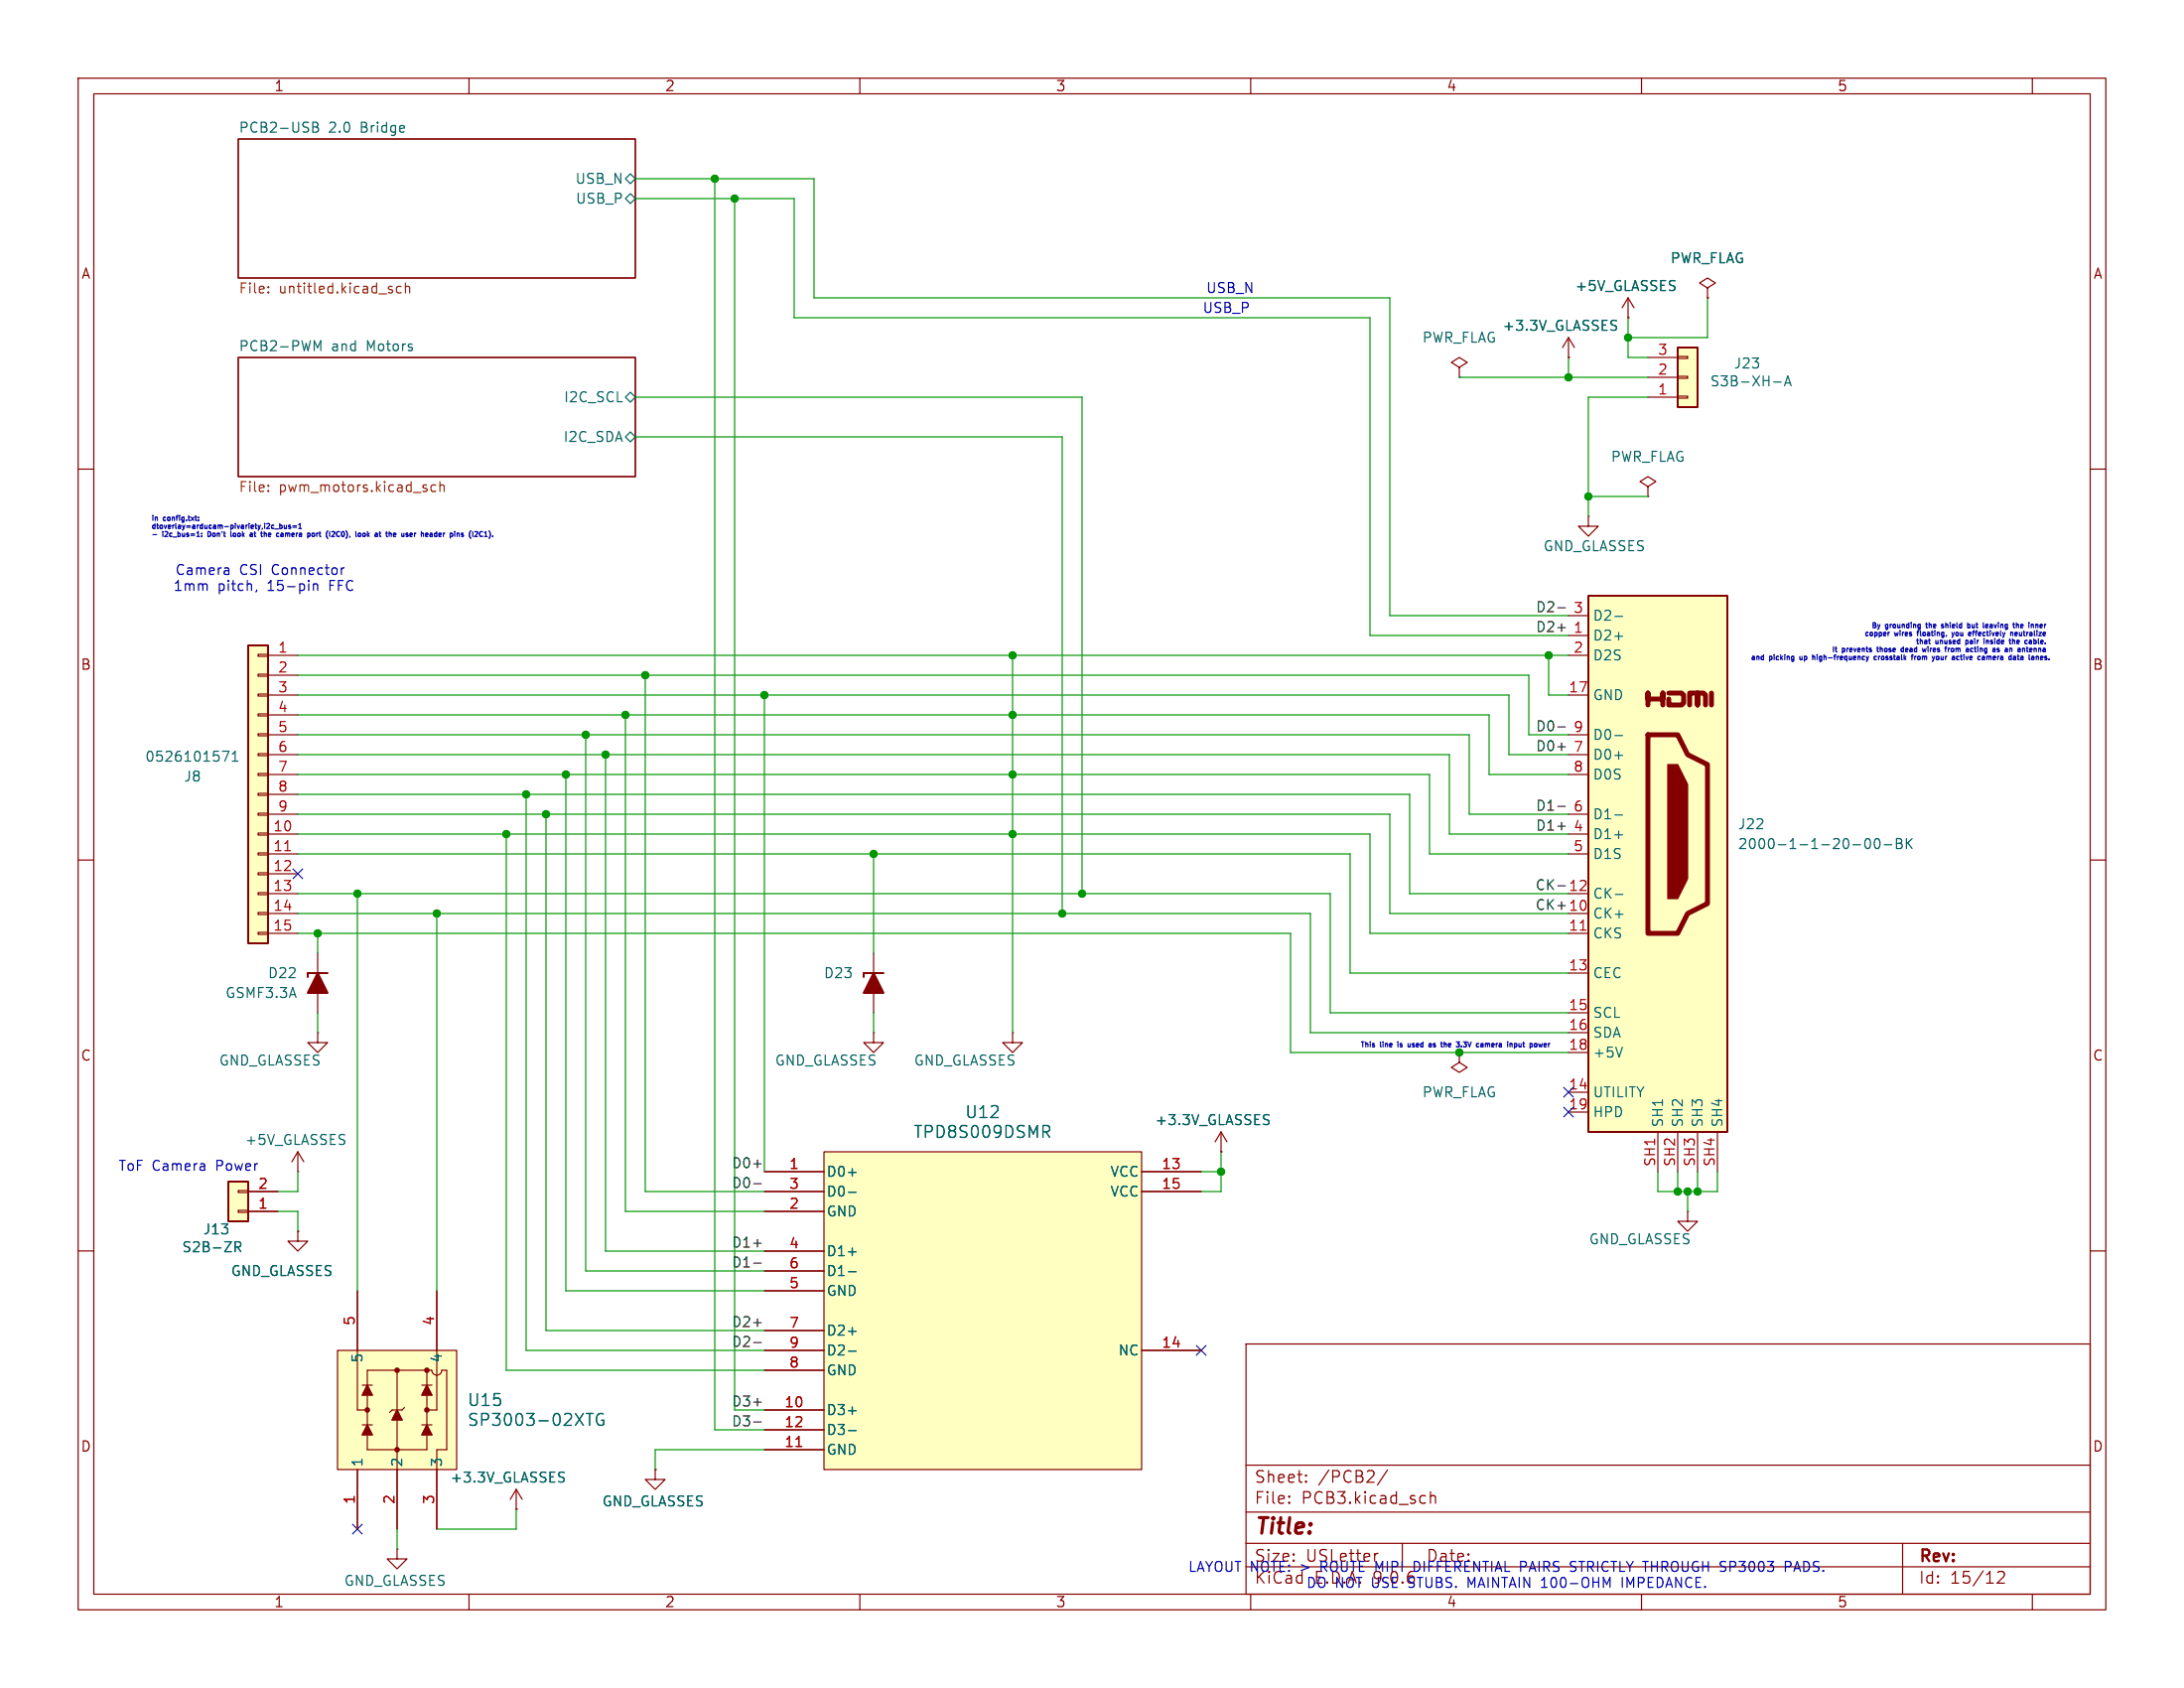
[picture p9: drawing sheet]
<svg xmlns="http://www.w3.org/2000/svg" width="279mm" height="216mm" viewBox="0 0 279 216" stroke-linecap="round" stroke-linejoin="round" font-family="sans-serif">
<g fill="none" stroke="#840000" stroke-width=".15">
<path d="M10 10h259.4v195.9h-259.4zM12 12h255.4v191.9h-255.4zM30.5 17.8h50.8v17.8h-50.8zM60 10v2M110 10v2M160 10v2M210 10v2M260 10v2M30.5 45.7h50.8v15.3h-50.8zM10 60h2M267.4 60h2M10 110h2"/>
<path d="M267.4 110h2M40.6 121.9v7.6M186.7 134.6v1.3l1 .6-1 .7-1-.7 1-.6M186.7 134.6h.1M10 160h2M159.4 171.9h108v32h-108zM267.4 160h2M83.8 188v1.2h1.3l-1.3 1.3-1.3-1.3h1.3M83.8 188h.1M159.4 197.4h108M159.4 193.4h108M159.4 187.4h108"/>
<path d="M164.9 192.1l.1 .1-.1 .1M164.9 192.1v.1v.1M164.9 191.4v.1M164.9 192.1v.2M164.9 191.4h.1l-.1 .1M167.1 189.4v.1v.1M167.1 189.4l-.1 .1 .1 .1M167.1 188.7v.1M167.1 189.4v.2M167.1 188.7h-.1l.1 .1M176.3 198.7l-.3 .1M177.5 188l-1.3 1.9"/>
<path d="M179.4 197.4v3M183 190.8v1.5M183 191.4a.37 .37 0 0 1 .6 .1v.8M243.4 197.4v6.5M60 203.9v2M110 203.9v2M159.4 200.4h108M160 203.9v2M210 203.9v2M255.6 201.1l.2-.1h.3a.41 .41 0 0 1 .3 .6l-.9 .9h.9M260 203.9v2"/>
</g>
<path d="M40 15.6h.4l.2 .2 .1 .2-.3 .2a.34 .34 0 0 1 .4 .3 .34 .34 0 0 1-.3 .4h-.5zM40 16.2h.4M80 22.9l.6-.7 .7 .7-.7 .6zM80 25.4l.6-.6 .7 .6-.7 .6zM40.2 43.6l.4 .9 .4-.9v1.2M80 50.8l.6-.6 .7 .6-.7 .6zM80 55.9l.6-.7 .7 .7-.7 .6z" fill="none" stroke="#006464" stroke-width=".15"/>
<path d="M34.3 36.7v.1M34.3 37.3v.2M51.3 36.7l-.3-.1-.3 .3v.3l.1 .2h.5M51.9 36.7a.32 .32 0 0 1 .5 .1v.7M51.9 36.2v1.3M34.3 62.7v.2M34.3 62.1v.1M55.7 62.1l-.3-.1-.3 .3v.3l.2 .2h.4M56.3 62.1a.32 .32 0 0 1 .5 .1v.7M56.3 61.6v1.3" fill="none" stroke="#725600" stroke-width=".15"/>
<path d="M40.6 124.5l1.3 2.5h-2.5z" fill="#840000" stroke="#840000" stroke-width=".25"/>
<path d="M41.9 124.5h-2.5v.5" fill="none" stroke="#840000" stroke-width=".25"/>
<path d="M203.2 76.2h17.8v68.6h-17.8z" fill="#ffffc2"/>
<path d="M210.8 90.2v-1.6v.8h1.9v-.8v1.6M210.8 94h3.8l1.3 2.5 2.5 1.3v17.8l-2.5 1.2-1.3 2.6h-3.8zM213.5 88.6h1.6l.3 .3v1l-.3 .3h-1.6v-.8M216.2 90.2v-1.6h1v1.6v-1.6h.7l.3 .3v1.3M218.9 88.6v1.6" fill="none" stroke="#840000" stroke-width=".63"/>
<path d="M203.2 76.2h17.8v68.6h-17.8z" fill="none" stroke="#840000" stroke-width=".25"/>
<path d="M213.4 97.8h1.2l1.3 2.5v12.1l-1.3 2.5h-1.2z" fill="#840000" stroke="#840000" stroke-width=".15"/>
<g fill="none" stroke="#840000" stroke-width=".15">
<path d="M200.7 78.7h2.5M210.8 62.2l1-.6-1-.6-1 .6 1 .6v1.3M210.8 63.5h.1M200.7 81.3h2.5M200.7 83.8h2.5M200.7 88.9h2.5M200.7 94h2.5M200.7 96.5h2.5M200.7 99.1h2.5M200.7 104.1h2.5M200.7 106.7h2.5M200.7 109.2h2.5"/>
<path d="M200.7 114.3h2.5M200.7 116.8h2.5M200.7 119.4h2.5M200.7 124.5h2.5M200.7 129.5h2.5M200.7 132.1h2.5M200.7 134.6h2.5M200.7 139.7h2.5M200.7 142.2h2.5M212.1 144.8v5.1M214.6 144.8v5.1M215.9 154.9v1.3h1.3l-1.3 1.3-1.3-1.3h1.3"/>
<path d="M215.9 154.9h.1M217.2 144.8v5.1M219.7 144.8v5.1"/>
</g>
<g fill="none" stroke="#006464" stroke-width=".15">
<path d="M206.6 78.8h1M206.6 81.4h1M206.6 94.1h1M206.6 96.6h1M206.6 104.2h1M206.6 106.8h1M206.7 114.4h.9M237.1 108h.9M238.7 107.4l.3-.1a.79 .79 0 0 1 0 1.2h-.1a.77 .77 0 0 1-.2-1.1zM239.9 107.4l.3-.1a.79 .79 0 0 1 0 1.2h-.1a.77 .77 0 0 1-.2-1.1zM241 108h1M242.6 107.3h.4l.2 .1 .1 .2-.3 .3a.34 .34 0 0 1 .4 .3 .34 .34 0 0 1-.3 .3h-.5z"/>
<path d="M242.6 107.9h.4M243.9 107.3v1.2M244.1 107.8l.5 .7M244.6 107.3l-.7 .7M207.6 133.9l-.5 1.3"/>
</g>
<path d="M202.2 119h.7" fill="none" stroke="#a90000" stroke-width=".15"/>
<path d="M214.6 44.5h2.6v7.6h-2.6z" fill="#ffffc2"/>
<path d="M214.6 44.5h2.6v7.6h-2.6z" fill="none" stroke="#840000" stroke-width=".25"/>
<g fill="none" stroke="#840000" stroke-width=".15">
<path d="M208.3 38.1l-.8 1.3M208.3 38.1l.7 1.3M208.3 38.1v2.5M218.4 36.8l1.1-.6-1.1-.6-1 .6 1 .6v1.3M218.4 38.1h.1M200.7 45.7h.1M200.7 43.2l-.8 1.3M200.7 43.2l.7 1.3M200.7 43.2v2.5M208.3 40.6h.1M210.8 50.8h3.8M210.8 48.3h3.8"/>
<path d="M210.8 45.7h3.8M214.6 50.7h1.3v.2h-1.3zM214.6 48.1h1.3v.3h-1.3zM214.6 45.6h1.3v.2h-1.3zM38.1 157.5v1.3h1.3l-1.3 1.2-1.3-1.2h1.3M38.1 157.5h.1"/>
</g>
<path d="M206.3 41h.5M206.6 41.6l.2 .3-.1 .2-.1 .1M226.9 48.9h1M228.3 49.3l.4-1.2 .4 1.2M228.4 49h.6" fill="none" stroke="#006464" stroke-width=".15"/>
<path d="M43.2 172.7h15.2v15.3h-15.2z" fill="#ffffc2"/>
<g fill="none" stroke="#840000" stroke-width=".15">
<path d="M111.8 132.1v1.3h1.2l-1.2 1.2-1.3-1.2h1.3M111.8 132.1h.1M43.2 172.7h15.2v15.3h-15.2zM45.7 165.1v15.2h1.3M46.4 177.2h1.2M47 177.2l.6 1.2h-1.2zM50.8 175.3v20.3M54 177.2h1.2M54.6 175.3v10.1h-7.6v-10.1h8.2a.64 .64 0 0 0 .7 .6 .64 .64 0 0 0 .6-.6h.6v10.1h-1.2v10.2M54.6 177.2l.6 1.2h-1.2zM55.9 165.1v15.2h-1.3M45.7 188v7.6"/>
<path d="M46.4 182.2h1.2M47 182.2l.6 1.3h-1.2zM50.8 180.3l.6 1.3h-1.2zM51.8 180l-.4 .3h-1.2l-.4 .4M54 182.2h1.2M54.6 182.2l.6 1.3h-1.2zM66 193h.1M66 190.5l-.7 1.3M66 190.5l.8 1.3M66 190.5v2.5"/>
</g>
<g fill="none" stroke="#840000" stroke-width=".3">
<circle cx="50.8" cy="175.3" r=".2"/>
<circle cx="54.6" cy="175.3" r=".2"/>
<circle cx="47" cy="180.3" r=".2"/>
<circle cx="50.8" cy="185.4" r=".2"/>
<circle cx="54.6" cy="180.3" r=".2"/>
</g>
<g fill="#840000" stroke="#840000" stroke-width=".15">
<path d="M47 182.2l.6 1.3h-1.2z"/>
<path d="M54.6 182.2l.6 1.3h-1.2z"/>
<path d="M50.8 180.3l.6 1.3h-1.2z"/>
<path d="M47 177.2l.6 1.2h-1.2z"/>
<path d="M54.6 177.2l.6 1.2h-1.2z"/>
</g>
<path d="M71.7 188.3h.5M71.9 189l.3 .2-.1 .2-.2 .2M75 180.8h.9M75.4 180.8v1.5M77.2 180.9a.63 .63 0 0 0-.7 0 .63 .63 0 0 0-.2 .8 .57 .57 0 0 0 .3 .5 .57 .57 0 0 0 .6 0v-.5h-.3" fill="none" stroke="#006464" stroke-width=".15"/>
<path d="M31.7 82.6h2.6v38.1h-2.6z" fill="#ffffc2"/>
<path d="M31.7 82.6h2.6v38.1h-2.6z" fill="none" stroke="#840000" stroke-width=".25"/>
<g fill="none" stroke="#840000" stroke-width=".15">
<path d="M203.2 66v1.3h1.3l-1.3 1.3-1.3-1.3h1.3M203.2 66h.1M33 83.7h1.3v.2h-1.3zM33 86.2h1.3v.3h-1.3zM33 88.8h1.3v.2h-1.3zM33 91.3h1.3v.3h-1.3zM33 93.9h1.3v.2h-1.3zM33 96.4h1.3v.2h-1.3zM33 98.9h1.3v.3h-1.3zM34.3 83.8h3.8M34.3 86.4h3.8M34.3 88.9h3.8"/>
<path d="M34.3 91.4h3.8M34.3 94h3.8M34.3 96.5h3.8M34.3 99.1h3.8M33 101.5h1.3v.2h-1.3zM33 104h1.3v.3h-1.3zM33 106.6h1.3v.2h-1.3zM33 109.1h1.3v.2h-1.3zM33 111.6h1.3v.3h-1.3zM33 114.2h1.3v.2h-1.3zM33 116.7h1.3v.3h-1.3zM33 119.3h1.3v.2h-1.3z"/>
<path d="M34.3 101.6h3.8M34.3 104.1h3.8M34.3 106.7h3.8M34.3 109.2h3.8M34.3 111.8h3.8M34.3 114.3h3.8M34.3 116.8h3.8M34.3 119.4h3.8"/>
</g>
<path d="M36.4 108.8h.8" fill="none" stroke="#a90000" stroke-width=".15"/>
<path d="M28.4 96.1h.9l-.5 1.3M29.7 97.4h.7M29.7 96.4l.4-.3v1.3" fill="none" stroke="#006464" stroke-width=".15"/>
<path d="M105.4 147.3h40.6v40.7h-40.6z" fill="#ffffc2"/>
<g fill="none" stroke="#840000" stroke-width=".15">
<path d="M40.6 132.1v1.3h1.3l-1.3 1.2-1.2-1.2h1.2M40.6 132.1h.1M111.8 121.9v7.6M129.5 132.1v1.3h1.3l-1.3 1.2-1.2-1.2h1.2M129.5 132.1h.1M38.1 149.9h.1M38.1 147.3l-.8 1.3M38.1 147.3l.8 1.3M38.1 147.3v2.6M97.8 149.9h7.6M97.8 152.4h7.6M97.8 154.9h7.6"/>
<path d="M105.4 147.3h40.6v40.7h-40.6zM146 149.9h7.7M146 152.4h7.7M156.2 147.3h.1M156.2 144.8l-.8 1.3M156.2 144.8l.8 1.3M156.2 144.8v2.5M97.8 160h7.6M97.8 162.6h7.6M97.8 165.1h7.6M97.8 170.2h7.6M97.8 172.7h7.6"/>
<path d="M97.8 175.3h7.6M146 172.7h7.7M50.8 198.1v1.3h1.3l-1.3 1.3-1.3-1.3h1.3M50.8 198.1h.1M97.8 180.3h7.6M97.8 182.9h7.6M97.8 185.4h7.6"/>
</g>
<path d="M108.5 150h1M108.5 152.5h1M133.8 144.8l.5 .7M134 144a.41 .41 0 0 1 .3 .4 .41 .41 0 0 1-.3 .4M161.9 142.6h.5M162.1 143.2l.3 .3-.1 .2-.2 .1M108.5 160.1h1M108.5 162.7h1M108.5 170.3h1M108.5 172.8h1M108.5 180.4h1M108.5 183h1" fill="none" stroke="#006464" stroke-width=".15"/>
<path d="M101.8 185h.8" fill="none" stroke="#a90000" stroke-width=".15"/>
<path d="M111.8 124.5l1.2 2.5h-2.5z" fill="#840000" stroke="#840000" stroke-width=".25"/>
<path d="M113 124.5h-2.5v.5" fill="none" stroke="#840000" stroke-width=".25"/>
<path d="M29.2 151.1h2.5v5.1h-2.5z" fill="#ffffc2"/>
<path d="M29.2 151.1h2.5v5.1h-2.5z" fill="none" stroke="#840000" stroke-width=".25"/>
<g fill="none" stroke="#840000" stroke-width=".15">
<path d="M218.4 38.1h.1M186.7 47l1-.6-1-.7-1 .7 1 .6v1.3M186.7 48.3h.1M200.7 45.7h.1M208.3 40.6h.1M30.5 154.8h1.2v.3h-1.2zM30.5 152.3h1.2v.2h-1.2zM31.7 154.9h3.9M31.7 152.4h3.9M38.1 157.5h.1M97.8 154.9h7.6M97.8 152.4h7.6"/>
<path d="M97.8 149.9h7.6M146 152.4h7.7M146 149.9h7.7M156.2 147.3h.1M45.7 165.1v7.6M55.9 165.1v7.6M97.8 160h7.6M97.8 162.6h7.6M97.8 165.1h7.6M97.8 170.2h7.6M97.8 172.7h7.6M97.8 175.3h7.6"/>
<path d="M146 172.7h7.7M45.7 188v7.6M50.8 188v7.6M55.9 188v7.6M66 193h.1M83.8 188h.1M97.8 180.3h7.6M97.8 182.9h7.6M97.8 185.4h7.6"/>
</g>
<g fill="none" stroke="#006464" stroke-width=".15">
<path d="M206.3 41h.5M206.6 41.6l.2 .3-.1 .2-.1 .1M30.1 159.5h.5a.34 .34 0 0 0 .2-.3 .34 .34 0 0 0-.2-.4h-.5v1.3M30.4 159.5l.4 .6M108.5 150h1M108.5 152.5h1M133.8 144.8l.5 .7M134 144a.41 .41 0 0 1 .3 .4 .41 .41 0 0 1-.3 .4M161.9 142.6h.5M162.1 143.2l.3 .3-.1 .2-.2 .1M108.5 160.1h1M108.5 162.7h1"/>
<path d="M108.5 170.3h1M108.5 172.8h1M71.7 188.3h.5M71.9 189l.3 .2-.1 .2-.2 .2M75 180.8h.9M75.4 180.8v1.5M77.2 180.9a.63 .63 0 0 0-.7 0 .63 .63 0 0 0-.2 .8 .57 .57 0 0 0 .3 .5 .57 .57 0 0 0 .6 0v-.5h-.3M108.5 180.4h1M108.5 183h1"/>
</g>
<g fill="none" stroke="#0f0f0f" stroke-width=".15">
<path d="M199.3 77.7h1M199.3 93h1M199.3 95.5h1M199.3 80.3h1M199.3 103.1h1M199.3 105.7h1M96.4 151.4h1M96.4 159h1M96.4 148.9h1M96.4 179.3h1M96.4 171.7h1M96.4 169.2h1"/>
<path d="M96.4 161.6h1M96.4 181.9h1"/>
</g>
<g fill="none" stroke="#009600" stroke-width=".15">
<path d="M81.3 25.4h20.3v15.2h73.7v40.7h25.4M81.3 22.9h22.8v15.2h73.7v40.6h22.9M91.4 22.9v160h6.4M94 25.4v154.9h3.8M218.4 38.1v5.1h-10.1M81.3 50.8h57.1v63.5M81.3 55.9h54.6v60.9M186.7 48.3h24.1M200.7 45.7v2.6M208.3 40.6v5.1h2.5M210.8 50.8h-7.6v15.2M203.2 63.5h7.6"/>
<path d="M38.1 88.9h154.9v7.6h7.7M38.1 96.5h147.3v10.2h15.3M38.1 94h149.9v10.1h12.7M38.1 91.4h152.4v7.7h10.2M38.1 86.4h157.5v7.6h5.1M38.1 99.1h144.8v10.1h17.8M38.1 83.8h162.6M72.4 99.1v66h25.4M74.9 94v68.6h22.9M77.5 96.5v63.5h20.3M80 91.4v63.5h17.8M82.5 86.4v66h15.3"/>
<path d="M97.8 88.9v61M129.5 83.8v48.3M198.1 83.8v5.1h2.6M38.1 104.1h139.7v12.7h22.9M38.1 106.7h137.2v12.7h25.4M38.1 116.8h129.5v15.3h33.1M38.1 119.4h127v15.2h35.6M38.1 114.3h132.1v15.2h30.5M38.1 101.6h142.2v12.7h20.4M38.1 109.2h134.6v15.3h28M40.6 119.4v2.5M45.7 114.3v50.8"/>
<path d="M55.9 116.8v48.3M64.8 106.7v68.6h33M67.3 101.6v71.1h30.5M69.8 104.1v66.1h28M111.8 109.2v12.7M40.6 129.5v2.6M111.8 129.5v2.6M35.6 154.9h2.5v2.6M38.1 149.9v2.5h-2.5M153.7 149.9h2.5M156.2 147.3v5.1h-2.5M212.1 149.9v2.5h7.6v-2.5"/>
<path d="M214.6 149.9v2.5M215.9 152.4v2.5M217.2 149.9v2.5M50.8 195.6v2.5M66 193v2.6h-10.1M97.8 185.4h-14v2.6"/>
</g>
<path d="M37.5 111.2l1.2 1.2M38.7 111.2l-1.2 1.2M200.1 139.1l1.2 1.2M201.3 139.1l-1.2 1.2M200.1 141.6l1.2 1.2M201.3 141.6l-1.2 1.2M153.1 172.1l1.2 1.2M154.3 172.1l-1.2 1.2M45.1 195l1.2 1.2M46.3 195l-1.2 1.2" fill="none" stroke="#000084" stroke-width=".15"/>
<g fill="none" stroke="#0000c2" stroke-width=".15">
<path d="M19.6 68.4h.4M24.9 66.2h.3M25 65.9v.6l.2 .1M25.2 68.6h.3M25.4 66.5v.1M25.4 66.2h.1M25.8 68.6h.1M26.6 68v.6h.2M29.1 72.6l.2 .2v.7M29.3 73.4l-.1 .1M29.3 72.9l-.1 .1M29.5 68v.5l.1 .1"/>
<path d="M29.8 68.3l.1 .3h.1M32.3 68.3l-.2 .1M32.3 68.6h-.2M32.3 68.3v.3M32.6 68v.5l.1 .1M32.8 75.5l-.1 .2M34.3 68.3l.1 .3h.2M34.6 68.3l-.3 .1M34.9 67.2h.1M35 67.6h-.1M35.2 67.7h.4M35.8 67.2h.2l.1 .1-.1 .3h-.2"/>
<path d="M35.8 67v.6M36.4 67.2v.4l.2-.1M36.5 68.2v.4M36.5 68.3l.2-.1 .1 .1M36.6 67.2v.4M36.8 68.3v.3M36.9 68.2l-.1 .1M37.2 67.2h-.2l-.1 .1 .3 .1v.2h-.3M37.5 67.3h.4M37.5 67.4h.4M38.2 67.6h.4M38.2 67.1l.2-.1v.6"/>
<path d="M40.1 74.7v.8M40.1 74.8a.32 .32 0 0 1 .5 .1v.6M40.5 68.2v.4M40.7 68.2l-.2 .1M40.8 68.2h.3M40.9 68v.5l.2 .1M41.9 67.9l-.1 .1M43.2 68h.2M43.4 68.6h-.2M43.9 68a.34 .34 0 0 0-.2 .3 .34 .34 0 0 0 .2 .3M44 72.6l-.2 .1-.1 .2M44.3 67.9h.1"/>
<path d="M47.1 68.4l.2 .2M47.3 68.2l-.3 .2M48 68.4v.2M50.3 68.4l.3-.1v-.1h-.2l-.1 .1 .1 .3h.2M52 68.2h.2M52 68.4l.2 .1M52.2 68.5l-.2 .1M52.2 68.5h.1M52.5 68.2v.1v.2v.1M52.8 68.3l-.3 .1M54.4 68.4l.4-.1-.1-.1h-.2l-.1 .1 .1 .3h.2M55.9 68v.6"/>
<path d="M57.6 68.6h.2M57.6 68.2v.6M57.8 68.2h-.2M60.2 67.9l-.1 .1M61 68l.1 .1v.2l-.4 .3h.4M61.7 68a.28 .28 0 0 0-.4 .3 .28 .28 0 0 0 .4 .3M62.6 67.9v.1M245.7 79.9v.5l-.2 .1h-.1M245.7 79.9h-.2l-.2 .1M246.3 79.9h.3M248.6 79.9h-.1l-.1 .1 .2 .1v.2h-.2M251.7 79.9h.2l.1 .1v.3h-.3"/>
<path d="M251.7 79.7v.6M252.3 79.9v.3l.2 .1M254.1 79.9h.2v.1l-.3 .1M254.8 79.9h-.2M258 79.9l.2 .1v.3M260.7 79.9v.4M261.3 79.9h-.2l-.1 .1v.3h.3M225.4 84h.2M225.6 83.7v.7M225.6 84.3l-.2 .1M229.3 84h.2M229.5 84.3l-.2 .1"/>
<path d="M229.5 84v.5l-.2 .1M230.3 84v.3M231.9 84h.2l.1 .4M231.9 83.7v.7M234.8 82.9h.2M234.9 83.4h.1M238.8 84l.1 .4M238.9 84.4l-.1 .2M239.1 84l-.2 .4M239.2 82.9l.2 .1M239.2 83.1l.2 .1M239.4 83.3l-.2 .1"/>
<path d="M239.4 83.2v.1M240.1 84h-.2l-.1 .1v.2h.3M240.1 82.9h.2M240.3 84v.4M240.5 84l-.2 .1M241.5 80.9v.4M243.5 83l-.2-.1-.1 .2 .1 .2h.2M243.5 82.7v.7M244.5 84h.2M244.6 83.8v.6M245 84v.4M245.1 84l-.1 .1"/>
<path d="M245.2 80.9h.3M245.3 80.2l.2 .1h.2M245.6 84h-.2l-.1 .1v.2h.3M246.4 82.9l-.1 .5-.1-.3-.2 .3M246.8 81.7v.5l.2 .1M247.8 84l.2 .1v.2l-.2 .1M248.3 84v.3h.3M249 81.3l-.1 .1M249.4 82.9l-.2 .2M249.7 80.9l.2 .4M249.9 81.3l-.2 .2M249.9 83l-.2-.1-.1 .2v.2h.3"/>
<path d="M250 80.9l-.1 .4M250.8 84h.2M250.9 83.7v.6l.1 .1M251.2 84v.4M251.5 81.9v.6M251.5 82.3h.1M251.9 80.9h.2l.1 .1-.4 .1M252.1 81.3h-.2M252.2 83.3h.2M252.3 80.9h.3M252.4 80.8v.5M252.7 82.7v.6l.1 .1"/>
<path d="M253.8 81.9v.4M254.1 81.9v.4M254.3 80.3h-.2M254.5 84v.4M254.7 84v.4M254.8 80l-.2 .1v.2h.2M255 84v.3l.1 .1M255.3 84.1l-.3 .1M255.8 83.2h.1M255.8 83.3h.1M255.8 83.2v.1M256.7 82.9l-.2 .1"/>
<path d="M256.7 83.1l-.2 .1v.1l.2 .1M257 81.9h.3M257.1 81.7v.5l.2 .1M257.2 80.9v.4M257.3 83.7v.7M257.5 82l.2-.1v.4M257.5 81.7v.6M257.5 81v.3M257.8 81v.3h.2M258 80.9l.1 .1-.3 .1M258.2 83h.2v.4M258.2 83.7v.6"/>
<path d="M258.4 83.1l-.3 .1 .1 .2 .2-.1M258.5 80.1l.3-.1v-.1h-.2l-.1 .1v.3h.3M258.5 84h.3v.4M258.5 84.3h.3M258.8 84.1l-.3 .1M259.3 82.7v.6M259.6 81.9h.3v.4M259.9 82.1l-.3 .1 .1 .1h.2M260.2 83l.2-.1 .1 .1M260.2 82.9v.5M261.3 80l-.3 .1M261.6 84h.2"/>
<path d="M261.6 84.1l.3 .2-.1 .1-.2-.1M262.1 84.3v.1M178.8 133.3h.1M178.8 133.5v.4M180.1 133.8l.1 .1 .2-.1M180.4 133.5v.4M183 133.5l.1 .1v.3M183.1 133.9h-.1M183.1 133.6l-.1 .1M183.6 133.5h-.1l-.1 .1 .2 .2M183.6 133.8v.1h-.2M184.4 133.3v.5"/>
<path d="M184.8 133.3v.6M185.5 133.5l-.2 .1v.3h.2M185.6 133.6l-.3 .1M187.2 133.3h.4l-.2 .2 .2 .1v.2l-.1 .1h-.2M187.8 133.3l.2 .6M190.2 133.5l.1 .1M190.3 133.6l.1-.1h.1l.1 .4M190.3 133.6v.3M192.9 133.3h.1M194.3 133.5v.4l.3-.1M194.6 133.5v.4M194.8 133.5h.2"/>
<path d="M194.9 133.3v.5l.1 .1M197.5 133.7l.3-.1v-.1h-.2l-.1 .1 .1 .3h.2M198.1 133.5v.4M198.3 133.5l-.2 .1M181.2 199.7h-.3v1.3h.3M201.1 199.7l.5 .1M229.9 199.7l-.4 1.3M201.1 200.3l.4 .1M201.5 200.9l-.4 .1M207.5 201.8v1.2M228.4 200.4h.5a.34 .34 0 0 0 .2-.4 .34 .34 0 0 0-.2-.3h-.5v1.3"/>
</g>
<path d="M101.8 185h.8" fill="none" stroke="#a90000" stroke-width=".15"/>
<g fill="#009600" stroke="#009600" stroke-width=".15">
<circle cx="203.2" cy="63.5" r=".46"/>
<circle cx="198.1" cy="83.8" r=".46"/>
<circle cx="200.7" cy="48.3" r=".46"/>
<circle cx="208.3" cy="43.2" r=".46"/>
<circle cx="55.9" cy="116.8" r=".46"/>
<circle cx="40.6" cy="119.4" r=".46"/>
<circle cx="64.8" cy="106.7" r=".46"/>
<circle cx="45.7" cy="114.3" r=".46"/>
<circle cx="67.3" cy="101.6" r=".46"/>
<circle cx="74.9" cy="94" r=".46"/>
<circle cx="72.4" cy="99.1" r=".46"/>
<circle cx="69.8" cy="104.1" r=".46"/>
<circle cx="111.8" cy="109.2" r=".46"/>
<circle cx="156.2" cy="149.9" r=".46"/>
<circle cx="214.6" cy="152.4" r=".46"/>
<circle cx="186.7" cy="134.6" r=".46"/>
<circle cx="217.2" cy="152.4" r=".46"/>
<circle cx="215.9" cy="152.4" r=".46"/>
<circle cx="129.5" cy="106.7" r=".46"/>
<circle cx="129.5" cy="99.1" r=".46"/>
<circle cx="129.5" cy="83.8" r=".46"/>
<circle cx="138.4" cy="114.3" r=".46"/>
<circle cx="135.9" cy="116.8" r=".46"/>
<circle cx="97.8" cy="88.9" r=".46"/>
<circle cx="77.5" cy="96.5" r=".46"/>
<circle cx="82.5" cy="86.4" r=".46"/>
<circle cx="80" cy="91.4" r=".46"/>
<circle cx="129.5" cy="91.4" r=".46"/>
<circle cx="94" cy="25.4" r=".46"/>
<circle cx="91.4" cy="22.9" r=".46"/>
</g>
<text font-size="2.8" fill="#840000" x="160.4" y="196.8">Title:</text>
<g font-size="2.1" fill="#006464">
<text x="123.4" y="143.2">U12</text>
<text x="116.8" y="145.8">TPD8S009DSMR</text>
<text x="59.7" y="180.1">U15</text>
<text x="59.7" y="182.6">SP3003-02XTG</text>
</g>
<g font-size="2.1" fill="#840000">
<text x="160.4" y="189.9">Sheet:</text>
<text x="168.6" y="189.9">/PCB2/</text>
<text x="160.4" y="192.6">File:</text>
<text x="166.5" y="192.6">PCB3.kicad_sch</text>
<text x="245.4" y="200.2">Rev:</text>
<text x="245.4" y="202.8">Id:</text>
<text x="249.5" y="202.8">15/12</text>
</g>
<g font-size="2.1" fill="#0000c2">
<text x="160.4" y="202.8">KiCad</text>
<text x="160.4" y="200">Size:</text>
<text x="167.1" y="200">USLetter</text>
<text x="168.1" y="202.8">E.D.A.</text>
<text x="175.7" y="202.8">9.0.6</text>
<text x="182.4" y="200">Date:</text>
</g>
<g font-size="1.8" fill="#840000">
<text x="35" y="11.9">1</text>
<text x="85" y="11.9">2</text>
<text x="135" y="11.9">3</text>
<text x="185" y="11.9">4</text>
<text x="235" y="11.9">5</text>
<text x="10.3" y="35.9">A</text>
<text x="267.7" y="35.9">A</text>
<text x="10.3" y="85.9">B</text>
<text x="267.7" y="85.9">B</text>
<text x="10.3" y="135.9">C</text>
<text x="267.7" y="135.9">C</text>
<text x="10.3" y="185.9">D</text>
<text x="267.7" y="185.9">D</text>
<text x="35" y="205.8">1</text>
<text x="85" y="205.8">2</text>
<text x="135" y="205.8">3</text>
<text x="185" y="205.8">4</text>
<text x="235" y="205.8">5</text>
</g>
<g font-size="1.8" fill="#006464">
<text x="30.5" y="17.1">PCB2-USB</text>
<text x="42.1" y="17.1">2.0</text>
<text x="46.2" y="17.1">Bridge</text>
<text x="73.5" y="23.7">USB_N</text>
<text x="73.6" y="26.3">USB_P</text>
<text x="213.6" y="33.9">PWR_FLAG</text>
<text x="201.4" y="37.4">+5V_GLASSES</text>
<text x="30.5" y="45">PCB2-PWM</text>
<text x="42.4" y="45">and</text>
<text x="47" y="45">Motors</text>
<text x="181.9" y="44">PWR_FLAG</text>
<text x="192.1" y="42.5">+3.3V_GLASSES</text>
<text x="221.7" y="47.3">J23</text>
<text x="72.1" y="51.7">I2C_SCL</text>
<text x="218.7" y="49.6">S3B-XH-A</text>
<text x="72" y="56.7">I2C_SDA</text>
<text x="206" y="59.3">PWR_FLAG</text>
<text x="197.4" y="70.7">GND_GLASSES</text>
<text x="203.7" y="79.6">D2-</text>
<text x="203.7" y="82.1">D2+</text>
<text x="203.7" y="84.7">D2S</text>
<text x="203.7" y="89.8">GND</text>
<text x="203.7" y="94.8">D0-</text>
<text x="18.5" y="97.6">0526101571</text>
<text x="23.4" y="100.2">J8</text>
<text x="203.7" y="97.4">D0+</text>
<text x="203.7" y="99.9">D0S</text>
<text x="203.7" y="105">D1-</text>
<text x="203.7" y="107.5">D1+</text>
<text x="222.3" y="106.3">J22</text>
<text x="203.7" y="110.1">D1S</text>
<text x="222.3" y="108.8">2000-1-1-20-00-BK</text>
<text x="203.7" y="115.2">CK-</text>
<text x="203.7" y="117.7">CK+</text>
<text x="34.2" y="125.3">D22</text>
<text x="105.3" y="125.3">D23</text>
<text x="203.7" y="120.2">CKS</text>
<text x="203.7" y="125.3">CEC</text>
<text x="28.8" y="127.9">GSMF3.3A</text>
<text x="203.7" y="130.4">SCL</text>
<text x="27.9" y="136.5">GND_GLASSES</text>
<text x="99.1" y="136.5">GND_GLASSES</text>
<text x="116.8" y="136.5">GND_GLASSES</text>
<text x="203.7" y="132.9">SDA</text>
<text x="203.7" y="135.5">+5V</text>
<text x="181.9" y="140.6">PWR_FLAG</text>
<text x="203.7" y="140.6">UTILITY</text>
<text x="203.7" y="143.1">HPD</text>
<text x="31.2" y="146.7">+5V_GLASSES</text>
<text x="147.7" y="144.1">+3.3V_GLASSES</text>
<text x="213" y="144.3" transform="rotate(-90 213 144.3)">SH1</text>
<text x="215.5" y="144.3" transform="rotate(-90 215.5 144.3)">SH2</text>
<text x="218" y="144.3" transform="rotate(-90 218 144.3)">SH3</text>
<text x="220.6" y="144.3" transform="rotate(-90 220.6 144.3)">SH4</text>
<text x="105.7" y="150.7">D0+</text>
<text x="105.7" y="153.3">D0-</text>
<text x="105.7" y="155.8">GND</text>
<text x="142" y="150.7">VCC</text>
<text x="142" y="153.3">VCC</text>
<text x="23.2" y="160.4">S2B-ZR</text>
<text x="25.9" y="158.1">J13</text>
<text x="105.7" y="160.9">D1+</text>
<text x="203.2" y="159.4">GND_GLASSES</text>
<text x="29.5" y="163.4">GND_GLASSES</text>
<text x="105.7" y="163.4">D1-</text>
<text x="105.7" y="166">GND</text>
<text x="105.7" y="171">D2+</text>
<text x="105.7" y="173.6">D2-</text>
<text x="143" y="173.6">NC</text>
<text x="46.6" y="174.4" transform="rotate(-90 46.6 174.4)">5</text>
<text x="56.7" y="174.4" transform="rotate(-90 56.7 174.4)">4</text>
<text x="105.7" y="176.1">GND</text>
<text x="105.7" y="181.2">D3+</text>
<text x="105.7" y="183.7">D3-</text>
<text x="46.6" y="187.7" transform="rotate(-90 46.6 187.7)">1</text>
<text x="51.7" y="187.7" transform="rotate(-90 51.7 187.7)">2</text>
<text x="56.7" y="187.7" transform="rotate(-90 56.7 187.7)">3</text>
<text x="57.5" y="189.8">+3.3V_GLASSES</text>
<text x="105.7" y="186.3">GND</text>
<text x="77" y="192.9">GND_GLASSES</text>
<text x="43.9" y="203">GND_GLASSES</text>
</g>
<g font-size="1.8" fill="#725600">
<text x="30.5" y="37.9">File:</text>
<text x="35.7" y="37.9">untitled.kicad_sch</text>
<text x="30.5" y="63.3">File:</text>
<text x="35.7" y="63.3">pwm_motors.kicad_sch</text>
</g>
<g font-size="1.8" fill="#0000c2">
<text x="153.8" y="40.2">USB_P</text>
<text x="154.2" y="37.7">USB_N</text>
<text x="22.1" y="75.8">1mm</text>
<text x="22.3" y="73.8">Camera</text>
<text x="27.9" y="75.8">pitch,</text>
<text x="30.6" y="73.8">CSI</text>
<text x="34.4" y="75.8">15-pin</text>
<text x="34.9" y="73.8">Connector</text>
<text x="42.4" y="75.8">FFC</text>
<text x="15.1" y="150">ToF Camera</text>
<text x="27.8" y="150">Power</text>
<text x="151.9" y="201.3">LAYOUT</text>
<text x="159.9" y="201.3">NOTE: &gt;</text>
<text x="167" y="203.3">DO NOT USE STUBS.</text>
<text x="169.2" y="201.3">ROUTE MIPI</text>
<text x="181.5" y="201.3">DIFFERENTIAL PAIRS</text>
<text x="188.2" y="203.3">MAINTAIN 100-OHM</text>
<text x="202" y="201.3">STRICTLY THROUGH SP3003</text>
<text x="208.4" y="203.3">IMPEDANCE.</text>
<text x="230" y="201.3">PADS.</text>
</g>
<g font-size="1.8" fill="#a90000">
<text x="212" y="45.5">3</text>
<text x="212" y="50.5">1</text>
<text x="212" y="48">2</text>
<text x="35.5" y="83.6">1</text>
<text x="201.2" y="78.5">3</text>
<text x="201.2" y="81">1</text>
<text x="201.2" y="83.6">2</text>
<text x="35.5" y="86.1">2</text>
<text x="35.5" y="88.6">3</text>
<text x="200.6" y="88.6">17</text>
<text x="35.5" y="91.2">4</text>
<text x="35.5" y="93.7">5</text>
<text x="201.2" y="93.7">9</text>
<text x="35.5" y="96.3">6</text>
<text x="35.5" y="98.8">7</text>
<text x="35.5" y="101.3">8</text>
<text x="201.2" y="96.3">7</text>
<text x="201.2" y="98.8">8</text>
<text x="34.9" y="106.4">10</text>
<text x="35.5" y="103.9">9</text>
<text x="201.2" y="103.9">6</text>
<text x="201.2" y="106.4">4</text>
<text x="34.9" y="109">11</text>
<text x="34.9" y="111.5">12</text>
<text x="201.2" y="109">5</text>
<text x="34.9" y="114">13</text>
<text x="34.9" y="116.6">14</text>
<text x="34.9" y="119.1">15</text>
<text x="200.6" y="119.1">11</text>
<text x="200.6" y="124.2">13</text>
<text x="200.6" y="129.3">15</text>
<text x="200.6" y="131.8">16</text>
<text x="200.6" y="134.4">18</text>
<text x="200.6" y="139.4">14</text>
<text x="200.6" y="142">19</text>
<text x="100.9" y="149.6">1</text>
<text x="148.5" y="149.6">13</text>
<text x="211.8" y="149.3" transform="rotate(-90 211.8 149.3)">SH1</text>
<text x="214.4" y="149.3" transform="rotate(-90 214.4 149.3)">SH2</text>
<text x="216.9" y="149.3" transform="rotate(-90 216.9 149.3)">SH3</text>
<text x="219.5" y="149.3" transform="rotate(-90 219.5 149.3)">SH4</text>
<text x="32.9" y="154.7">1</text>
<text x="32.9" y="152.1">2</text>
<text x="100.9" y="152.1">3</text>
<text x="100.9" y="154.7">2</text>
<text x="148.5" y="152.1">15</text>
<text x="100.9" y="159.8">4</text>
<text x="100.9" y="162.3">6</text>
<text x="100.9" y="164.8">5</text>
<text x="45.5" y="169.6" transform="rotate(-90 45.5 169.6)">5</text>
<text x="55.6" y="169.6" transform="rotate(-90 55.6 169.6)">4</text>
<text x="100.9" y="169.9">7</text>
<text x="100.9" y="172.5">9</text>
<text x="148.5" y="172.5">14</text>
<text x="100.9" y="175">8</text>
<text x="100.3" y="180.1">10</text>
<text x="100.3" y="182.6">12</text>
<text x="100.3" y="185.2">11</text>
<text x="45.5" y="192.5" transform="rotate(-90 45.5 192.5)">1</text>
<text x="50.5" y="192.5" transform="rotate(-90 50.5 192.5)">2</text>
<text x="55.6" y="192.5" transform="rotate(-90 55.6 192.5)">3</text>
</g>
<g font-size="1.8" fill="#0f0f0f">
<text x="196.4" y="78.4">D2-</text>
<text x="196.4" y="80.9">D2+</text>
<text x="196.4" y="93.6">D0-</text>
<text x="196.4" y="96.2">D0+</text>
<text x="196.4" y="103.8">D1-</text>
<text x="196.4" y="106.3">D1+</text>
<text x="196.3" y="114">CK- 12</text>
<text x="196.3" y="116.5">CK+ 10</text>
<text x="93.5" y="149.5">D0+</text>
<text x="93.5" y="152.1">D0-</text>
<text x="93.5" y="159.7">D1+</text>
<text x="93.5" y="162.2">D1-</text>
<text x="93.5" y="172.4">D2-</text>
<text x="93.5" y="169.8">D2+</text>
<text x="93.5" y="180">D3+</text>
<text x="93.5" y="182.5">D3-</text>
</g>
<g font-size=".9" fill="#0000c2">
<text x="19.3" y="66.8">in</text>
<text x="19.3" y="67.9">dtoverlay=arducam-pivariety,i2c_bus=1</text>
<text x="20.9" y="68.9">i2c_bus=1:</text>
<text x="21" y="66.8">config.txt:</text>
<text x="27" y="68.9">Don't</text>
<text x="30.3" y="68.9">look</text>
<text x="33.1" y="68.9">at</text>
<text x="34.8" y="68.9">the</text>
<text x="37.1" y="68.9">camera</text>
<text x="41.4" y="68.9">port</text>
<text x="44.1" y="68.9">(I2C0),</text>
<text x="48.3" y="68.9">look</text>
<text x="51.1" y="68.9">at</text>
<text x="52.8" y="68.9">the</text>
<text x="55.1" y="68.9">user</text>
<text x="57.9" y="68.9">header</text>
<text x="62" y="68.9">pins</text>
<text x="234.2" y="83.6">It</text>
<text x="235.7" y="83.6">prevents</text>
<text x="238.3" y="81.6">copper</text>
<text x="239.3" y="80.5">By</text>
<text x="240.5" y="83.6">those</text>
<text x="241.2" y="80.5">grounding</text>
<text x="242.4" y="81.6">wires</text>
<text x="243.8" y="83.6">dead</text>
<text x="244.9" y="82.6">that</text>
<text x="245.6" y="81.6">floating,</text>
<text x="246.7" y="80.5">the</text>
<text x="246.9" y="83.6">wires</text>
<text x="247.6" y="82.6">unused</text>
<text x="249" y="80.5">shield</text>
<text x="250.2" y="83.6">from</text>
<text x="250.4" y="81.6">you</text>
<text x="251.8" y="82.6">pair</text>
<text x="252.7" y="80.5">but</text>
<text x="252.8" y="81.6">effectively</text>
<text x="253.1" y="83.6">acting</text>
<text x="254.4" y="82.6">inside</text>
<text x="255" y="80.5">leaving</text>
<text x="256.9" y="83.6">as</text>
<text x="258.1" y="82.6">the</text>
<text x="258.5" y="81.6">neutralize</text>
<text x="258.8" y="83.6">an</text>
<text x="259.2" y="80.5">the</text>
<text x="260.3" y="82.6">cable.</text>
<text x="260.8" y="83.6">antenna</text>
<text x="261.5" y="80.5">inner</text>
<text x="223.8" y="84.6">and</text>
<text x="226.3" y="84.6">picking</text>
<text x="230.5" y="84.6">up</text>
<text x="232.5" y="84.6">high-frequency</text>
<text x="240.7" y="84.6">crosstalk</text>
<text x="245.9" y="84.6">from</text>
<text x="248.9" y="84.6">your</text>
<text x="251.7" y="84.6">active</text>
<text x="255.3" y="84.6">camera</text>
<text x="259.6" y="84.6">data</text>
<text x="174" y="134.2">This</text>
<text x="176.7" y="134.2">line</text>
<text x="179.2" y="134.2">is</text>
<text x="180.9" y="134.2">used</text>
<text x="183.9" y="134.2">as</text>
<text x="185.8" y="134.2">the</text>
<text x="188.1" y="134.2">3.3V</text>
<text x="191" y="134.2">camera</text>
<text x="195.3" y="134.2">input</text>
</g>
</svg>
